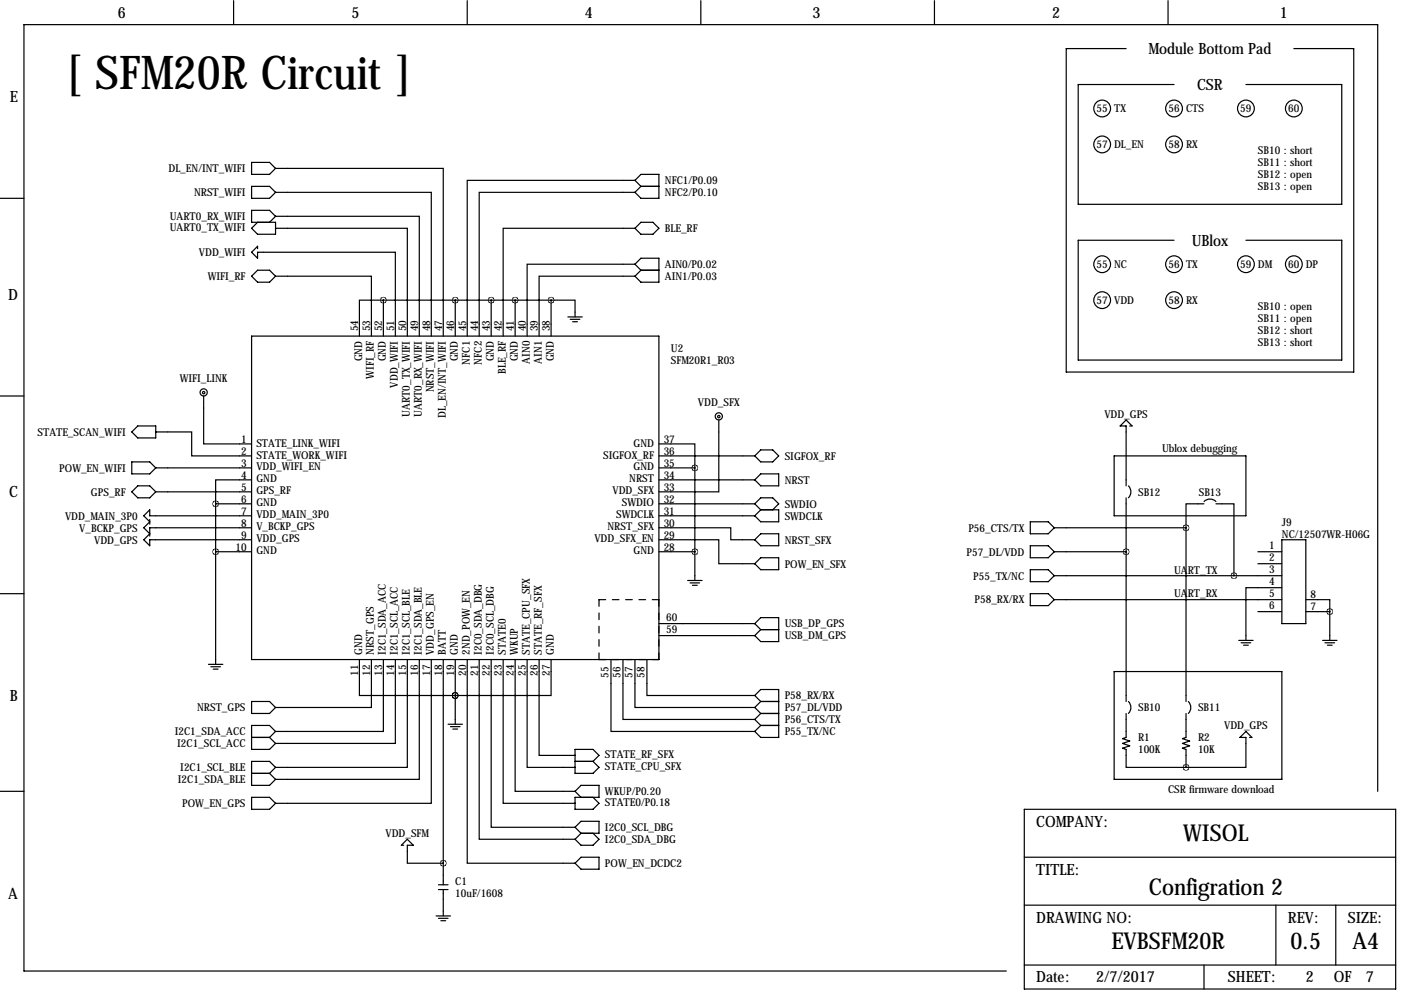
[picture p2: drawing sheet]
<svg xmlns="http://www.w3.org/2000/svg" width="297mm" height="211mm" viewBox="0 0 297 211" stroke-linecap="round" stroke-linejoin="round" font-family="sans-serif">
<g fill="none" stroke="#000" stroke-width=".25">
<path d="M49.5 .1v5.1M99.1 .1v5.1M148.6 .1v5.1M198.1 .1v5.1M238.8 10.3h-12.7v68.6h60.9v-68.6h-12.7M247.6 .1v5.1M248.9 17.9h-20.3v25.4h55.9v-25.4h-20.3M53.3 39.5h3.8l1.3 1.3-1.3 1.3h-3.8zM53.3 34.4h3.8l1.3 1.3-1.3 1.3h-3.8zM58.4 35.7h35.6v35.6M134.6 38.2h-35.5v33.1M134.6 38.2l1.3-1.2h3.8v5.1h-3.8l-1.3-1.3"/>
<path d="M134.6 38.2l1.3 1.3M135.9 39.5h3.8M135.9 39.5l-1.3 1.3M0 42.1h5.1M53.3 58.6l1.3-1.3h2.5l1.3 1.3-1.3 1.2h-2.5zM54.6 52.7v-.5l-1.3 1.3 1.3 1.3v-1.3h29.2v17.8M58.4 58.6h20.3v12.7M58.4 48.4h28v22.9M58.4 45.9h30.5v25.4M58.4 40.8h33v30.5M58.4 45.9l-1.3-1.3h-3.8v2.5h5.1v2.6h-3.8l-1.3-1.3 1.3-1.3M58.4 45.9l-1.3 1.2"/>
<path d="M134.6 56h-22.8v15.3M134.6 58.6h-20.3v12.7M134.6 48.4h-27.9v22.9M134.6 40.8h-33v30.5M134.6 56l1.3-1.2h3.8v5h-3.8l-1.3-1.2M134.6 56l1.3 1.3M134.6 48.4l1.3-1.3h2.5l1.3 1.3-1.3 1.3h-2.5zM135.9 57.3h3.8M135.9 57.3l-1.3 1.3M248.9 50.9h-20.3v25.4h55.9v-25.4h-20.3M53.3 71.3h86.4v68.5h-86.4zM81.3 63.6h-5.1v7.7"/>
<path d="M81.3 63.6v7.7M81.3 63.6h35.5M96.5 63.6v7.7M104.1 63.6v7.7M109.2 63.6v7.7M116.8 63.6h5.1v3.6M116.8 63.6v7.7M120.4 67.2h3M120.9 67.7h2M121.4 68.2h1M0 84h5.1M27.9 97.9h3.8l1.3 1.3-1.3 1.3h-3.8z"/>
<path d="M27.9 91.6l1.3-1.3h3.8v2.6h-3.8zM33 91.6h7.6v5.1h12.7M33 99.2h20.3M43.2 84v10.1h10.1M139.7 94.1h7.6v5.1M139.7 96.7h20.3M139.7 99.2h7.6M147.3 99.2v23.9M152.4 89v15.3h-12.7M161.3 95.4h2.5l1.3 1.3-1.3 1.2h-2.5l-1.3-1.2zM236.2 96.7h28v12.7h-28zM239.5 90.3h.5l-1.2-1.3-1.3 1.3h1.3v12.7"/>
<path d="M27.9 104.3l1.3-1.3h2.5l1.3 1.3-1.3 1.3h-2.5zM31.7 110.1v1M33 104.3h20.3M45.7 117h7.6M45.7 106.8h7.6M45.7 106.8v34.1M53.3 101.7h-7.6v5.1M53.3 109.4h-21.6v-1.3l-1.2 1.3 1.2 1.2-1.2 1.3 1.2 1.3-1.2 1.2 1.2 1.3v-1.3h21.6M53.3 111.9h-21.6v1.8M139.7 111.9h15.2v2.5h5.1M139.7 114.4h12.7v5.1h7.6M139.7 109.4h20.3"/>
<path d="M139.7 117h7.6M139.7 106.8h20.3M139.7 101.7h20.3M160 106.8l1.3-1.2h2.5l1.3 1.2-1.3 1.3M160 106.8l1.3 1.3M160 114.4l1.3-1.2h3.8v2.5h-3.8zM160 119.5l1.3-1.2h3.8v2.5h-3.8zM161.3 100.5h3.8v2.5h-3.8l-1.3-1.3zM161.3 108.1h3.8v2.5h-3.8l-1.3-1.2M161.3 108.1l-1.3 1.3M218.4 110.6h3.8l1.3 1.3-1.3 1.3h-3.8zM218.4 115.7h3.8l1.3 1.3-1.3 1.3h-3.8z"/>
<path d="M223.5 117h15.3M223.5 111.9h28M238.8 105.6v43.1M239.3 103a1.78 1.78 0 0 1 0 2.5M251.5 111.9v36.8M255.3 106.8h-3.8v5.1M255.3 106.3a1.78 1.78 0 0 1 2.5 0M257.8 106.8h3.8v15.3M266.7 117h5.1M266.7 119.5h5.1M271.8 114.4h5.1v17.8h-5.1zM0 125.9h5.1"/>
<path d="M76.2 139.8v7.7h20.3M78.7 139.8v10.2h-20.3M81.3 139.8v15.3h-22.9M83.8 139.8v17.8h-25.4M86.4 139.8v22.9h-28M88.9 139.8v25.4h-30.5M91.4 139.8v30.5h-33M94 139.8v47.8M96.5 139.8v13.8M99.1 139.8v43.2h22.8M101.6 139.8v38.1h20.3M104.1 139.8v35.6h17.8"/>
<path d="M106.7 139.8v30.5h15.2M109.2 139.8v28h12.7M111.8 139.8v22.9h10.1M114.3 139.8v20.4h7.6M116.8 139.8v7.7h-20.3M129.5 139.8v15.3h30.5M132.1 139.8v12.7h27.9M134.6 139.8v10.2h25.4M137.2 139.8v7.7h22.8M139.7 132.2h20.3M139.7 134.8h20.3M145.8 123.1h3"/>
<path d="M146.3 123.6h2M146.8 124.1h1M160 132.2l1.3-1.2h3.8v5h-3.8l-1.3-1.2M160 132.2l1.3 1.3M161.3 133.5h3.8M161.3 133.5l-1.3 1.3M218.4 125.9h3.8l1.3 1.2-1.3 1.3h-3.8zM218.4 120.8h3.8l1.3 1.3-1.3 1.2h-3.8zM223.5 122.1h48.3M223.5 127.1h48.3M262.6 135.8h3.1M263.1 136.3h2.1"/>
<path d="M263.7 136.8h1M266.7 129.7h5.1M271.8 124.6h-7.6v11.2M276.9 127.1h5v2.6M276.9 129.7h5M280.4 135.8h3.1M280.9 136.3h2.1M281.4 136.8h1M281.9 129.7v6.1M44.2 140.9h3M44.7 141.4h2M45.2 141.9h1"/>
<path d="M53.3 148.7h3.8l1.3 1.3-1.3 1.3h-3.8zM53.3 156.4h3.8M57.1 156.4l1.3 1.2M58.4 155.1l-1.3-1.3h-3.8v5.1h3.8l1.3-1.3M58.4 155.1l-1.3 1.3M95 153.6h3M95.5 154.1h2M96 154.6h1M96.5 147.5h.1M121.9 158.9h3.8l1.3 1.3-1.3 1.2 1.3 1.3-1.3 1.3h-3.8zM160 147.5l1.3-1.3h3.8v10.2h-3.8l-1.3-1.3M160 147.5l1.3 1.2"/>
<path d="M160 150l1.3 1.3M160 152.5l1.3 1.3M161.3 153.8h3.8M161.3 151.3h3.8M161.3 148.7h3.8M161.3 148.7l-1.3 1.3M161.3 151.3l-1.3 1.2M161.3 153.8l-1.3 1.3M236.2 142.4h35.6v22.8h-35.6zM238.8 151.3v5.1l-.8 .2 1.5 .5-1.5 .5 1.5 .5-1.5 .5 .8 .3v3.8h12.7M239.3 148.7a1.78 1.78 0 0 1 0 2.6M251.5 151.3v5.1l-.8 .2 1.5 .5-1.5 .5 1.5 .5-1.5 .5 .8 .3v3.8"/>
<path d="M252 148.7a1.78 1.78 0 0 1 0 2.6M264.9 156.4h.5l-1.2-1.3-1.3 1.3h1.3v6.3h-12.7M0 167.8h5.1M53.3 169.1h3.8l1.3 1.2-1.3 1.3h-3.8zM53.3 164h3.8M57.1 164l1.3 1.2M58.4 162.7l-1.3-1.3h-3.8v5.1h3.8l1.3-1.3M58.4 162.7l-1.3 1.3M85.6 179.2h-.5l1.3-1.3 1.2 1.3h-1.2v3.8h7.6M121.9 167.8l1.3-1.3h3.8v2.6h-5.1v2.5h3.8l1.3-1.3-1.3-1.2M121.9 161.4h3.8M121.9 175.4l1.3-1.3h3.8v2.6h-3.8"/>
<path d="M121.9 167.8l1.3 1.3M121.9 175.4l1.3 1.3M123.2 176.7l-1.3 1.2M125.7 176.7l1.3 1.2-1.3 1.3h-2.5l-1.3-1.3M217.2 171.6h78.7v38.1h-78.7zM292.1 167.8v-162.6h-287v200.7h208.3M92.5 194.2h3M93 187.6h2M93 188.6h2M93 194.7h2M93.5 195.2h1M94 188.6v5.6"/>
<path d="M121.9 183l1.3-1.2h3.8v2.5h-3.8zM217.2 191.9h78.7M217.2 181.8h78.7M270.5 191.9v12.7M283.2 191.9v12.7M217.2 204.6h78.7M255.3 204.6v5.1"/>
<circle cx="233.7" cy="23" r="1.78"/>
<circle cx="233.7" cy="30.6" r="1.78"/>
<circle cx="248.9" cy="23" r="1.78"/>
<circle cx="248.9" cy="30.6" r="1.78"/>
<circle cx="264.2" cy="23" r="1.78"/>
<circle cx="274.3" cy="23" r="1.78"/>
<circle cx="233.7" cy="56" r="1.78"/>
<circle cx="248.9" cy="56" r="1.78"/>
<circle cx="264.2" cy="56" r="1.78"/>
<circle cx="274.3" cy="56" r="1.78"/>
<circle cx="233.7" cy="63.6" r="1.78"/>
<circle cx="248.9" cy="63.6" r="1.78"/>
<circle cx="43.2" cy="83.2" r=".76"/>
<circle cx="43.2" cy="83.2" r=".25"/>
<circle cx="152.4" cy="88.3" r=".76"/>
<circle cx="152.4" cy="88.3" r=".25"/>
</g>
<path d="M127 139.8v-12.7M127 127.1h12.7M139.7 127.1v12.7M139.7 139.8h-12.7" fill="none" stroke="#000" stroke-width=".25" stroke-dasharray="1.4 1.4"/>
<path d="M93.9 183a.05 .05 0 0 0 .1 0 .05 .05 0 0 0-.1 0zM96.5 147.5a.05 .05 0 0 0 .1 0 .05 .05 0 0 0-.1 0zM45.7 117a.05 .05 0 0 0 .1 0 .05 .05 0 0 0-.1 0zM45.7 106.8a.05 .05 0 0 0 .1 0 .05 .05 0 0 0-.1 0zM96.5 147.5a.05 .05 0 0 0 .1 0 .05 .05 0 0 0-.1 0zM147.3 99.2a.05 .05 0 0 0 .1 0 .05 .05 0 0 0-.1 0zM147.3 117a.05 .05 0 0 0 .1 0 .05 .05 0 0 0-.1 0zM109.2 63.6a.05 .05 0 0 0 .1 0 .05 .05 0 0 0-.1 0zM104.1 63.6a.05 .05 0 0 0 .1 0 .05 .05 0 0 0-.1 0zM96.5 63.6a.05 .05 0 0 0 .1 0 .05 .05 0 0 0-.1 0zM81.2 63.6a.05 .05 0 0 0 .1 0 .05 .05 0 0 0-.1 0zM116.8 63.6a.05 .05 0 0 0 .1 0 .05 .05 0 0 0-.1 0zM281.9 129.7a.05 .05 0 0 0 .1 0 .05 .05 0 0 0-.1 0zM251.4 111.9a.05 .05 0 0 0 .1 0 .05 .05 0 0 0-.1 0zM251.4 162.7a.05 .05 0 0 0 .1 0 .05 .05 0 0 0-.1 0zM238.7 117a.05 .05 0 0 0 .1 0 .05 .05 0 0 0-.1 0zM261.6 122.1a.05 .05 0 0 0 .1 0 .05 .05 0 0 0-.1 0z" fill="#000" stroke="#000" stroke-width="1.3"/>
<text font-size="9.9" x="14" y="18.8">[ SFM20R Circuit ]</text>
<g font-size="4.9">
<text x="250.9" y="178.4">WISOL</text>
<text x="243.5" y="189.8">Configration 2</text>
<text x="235.6" y="201.3">EVBSFM20R</text>
<text x="273.6" y="201.3">0.5</text>
<text x="286.7" y="201.3">A4</text>
</g>
<g font-size="3.3">
<text x="25" y="3.8">6</text>
<text x="74.5" y="3.8">5</text>
<text x="124" y="3.8">4</text>
<text x="172.3" y="3.8">3</text>
<text x="223.1" y="3.8">2</text>
<text x="271.3" y="3.8">1</text>
<text x="243.5" y="11.5">Module Bottom Pad</text>
<text x="2.1" y="21.6">E</text>
<text x="253.8" y="19.1">CSR</text>
<text x="252.7" y="52.1">UBlox</text>
<text x="1.7" y="63.5">D</text>
<text x="1.9" y="105.4">C</text>
<text x="2.1" y="148.6">B</text>
<text x="219.7" y="175.3">COMPANY:</text>
<text x="219.7" y="185.4">TITLE:</text>
<text x="1.7" y="190.5">A</text>
<text x="219.7" y="195.6">DRAWING NO:</text>
<text x="273.1" y="195.6">REV:</text>
<text x="285.8" y="195.6">SIZE:</text>
<text x="219.7" y="208.3">Date:</text>
<text x="232.4" y="208.3">2/7/2017</text>
<text x="260.4" y="208.3">SHEET:</text>
<text x="276.9" y="208.3">2</text>
<text x="282.8" y="208.3">OF</text>
<text x="289.6" y="208.3">7</text>
</g>
<g font-size="2.3">
<text x="232.5" y="23.8">55 TX</text>
<text x="247.7" y="23.8">56 CTS</text>
<text x="263" y="23.8">59</text>
<text x="273.1" y="23.8">60</text>
<text x="232.5" y="31.4">57 DL_EN</text>
<text x="247.7" y="31.4">58 RX</text>
<text x="266.7" y="32.7">SB10 : short</text>
<text x="266.7" y="35.2">SB11 : short</text>
<text x="35.7" y="36.5">DL_EN/INT_WIFI</text>
<text x="41.1" y="41.6">NRST_WIFI</text>
<text x="141" y="39">NFC1/P0.09</text>
<text x="141" y="41.6">NFC2/P0.10</text>
<text x="266.7" y="37.8">SB12 : open</text>
<text x="266.7" y="40.3">SB13 : open</text>
<text x="36" y="46.7">UART0_RX_WIFI</text>
<text x="36" y="49">UART0_TX_WIFI</text>
<text x="141" y="49.2">BLE_RF</text>
<text x="42.2" y="54.3">VDD_WIFI</text>
<text x="44" y="59.4">WIFI_RF</text>
<text x="141" y="56.8">AIN0/P0.02</text>
<text x="141" y="59.4">AIN1/P0.03</text>
<text x="232.5" y="56.8">55 NC</text>
<text x="247.7" y="56.8">56 TX</text>
<text x="263" y="56.8">59 DM</text>
<text x="273.1" y="56.8">60 DP</text>
<text x="232.5" y="64.4">57 VDD</text>
<text x="247.7" y="64.4">58 RX</text>
<text x="266.7" y="65.7">SB10 : open</text>
<text x="75.9" y="70.2" transform="rotate(-90 75.9 70.2)">54</text>
<text x="78.5" y="70.2" transform="rotate(-90 78.5 70.2)">53</text>
<text x="81" y="70.2" transform="rotate(-90 81 70.2)">52</text>
<text x="83.6" y="70.2" transform="rotate(-90 83.6 70.2)">51</text>
<text x="86.1" y="70.2" transform="rotate(-90 86.1 70.2)">50</text>
<text x="88.6" y="70.2" transform="rotate(-90 88.6 70.2)">49</text>
<text x="91.2" y="70.2" transform="rotate(-90 91.2 70.2)">48</text>
<text x="93.7" y="70.2" transform="rotate(-90 93.7 70.2)">47</text>
<text x="96.3" y="70.2" transform="rotate(-90 96.3 70.2)">46</text>
<text x="98.8" y="70.2" transform="rotate(-90 98.8 70.2)">45</text>
<text x="101.3" y="70.2" transform="rotate(-90 101.3 70.2)">44</text>
<text x="103.9" y="70.2" transform="rotate(-90 103.9 70.2)">43</text>
<text x="106.4" y="70.2" transform="rotate(-90 106.4 70.2)">42</text>
<text x="109" y="70.2" transform="rotate(-90 109 70.2)">41</text>
<text x="111.5" y="70.2" transform="rotate(-90 111.5 70.2)">40</text>
<text x="114" y="70.2" transform="rotate(-90 114 70.2)">39</text>
<text x="116.6" y="70.2" transform="rotate(-90 116.6 70.2)">38</text>
<text x="266.7" y="68.3">SB11 : open</text>
<text x="266.7" y="70.8">SB12 : short</text>
<text x="76.8" y="76.6" transform="rotate(-90 76.8 76.6)">GND</text>
<text x="81.8" y="76.6" transform="rotate(-90 81.8 76.6)">GND</text>
<text x="97.1" y="76.6" transform="rotate(-90 97.1 76.6)">GND</text>
<text x="99.6" y="77.3" transform="rotate(-90 99.6 77.3)">NFC1</text>
<text x="102.2" y="77.3" transform="rotate(-90 102.2 77.3)">NFC2</text>
<text x="104.7" y="76.6" transform="rotate(-90 104.7 76.6)">GND</text>
<text x="109.8" y="76.6" transform="rotate(-90 109.8 76.6)">GND</text>
<text x="112.3" y="77.2" transform="rotate(-90 112.3 77.2)">AIN0</text>
<text x="114.9" y="77.2" transform="rotate(-90 114.9 77.2)">AIN1</text>
<text x="117.4" y="76.6" transform="rotate(-90 117.4 76.6)">GND</text>
<text x="142.2" y="74.6">U2</text>
<text x="142.2" y="77.1">SFM20R1_R03</text>
<text x="266.7" y="73.3">SB13 : short</text>
<text x="38.1" y="81">WIFI_LINK</text>
<text x="79.3" y="80.3" transform="rotate(-90 79.3 80.3)">WIFI_RF</text>
<text x="84.4" y="82.2" transform="rotate(-90 84.4 82.2)">VDD_WIFI</text>
<text x="92" y="83.2" transform="rotate(-90 92 83.2)">NRST_WIFI</text>
<text x="107.2" y="79.3" transform="rotate(-90 107.2 79.3)">BLE_RF</text>
<text x="86.9" y="88.4" transform="rotate(-90 86.9 88.4)">UART0_TX_WIFI</text>
<text x="89.5" y="88.4" transform="rotate(-90 89.5 88.4)">UART0_RX_WIFI</text>
<text x="94.5" y="88.6" transform="rotate(-90 94.5 88.6)">DL_EN/INT_WIFI</text>
<text x="148" y="86">VDD_SFX</text>
<text x="234.1" y="88.6">VDD_GPS</text>
<text x="8" y="92.4">STATE_SCAN_WIFI</text>
<text x="51.1" y="93.9">1</text>
<text x="54.4" y="94.7">STATE_LINK_WIFI</text>
<text x="134.3" y="94.7">GND</text>
<text x="140.7" y="93.9">37</text>
<text x="246.4" y="95.7">Ublox debugging</text>
<text x="12.6" y="100">POW_EN_WIFI</text>
<text x="51.1" y="96.4">2</text>
<text x="51.1" y="98.9">3</text>
<text x="51.1" y="101.5">4</text>
<text x="54.4" y="97.2">STATE_WORK_WIFI</text>
<text x="54.4" y="99.8">VDD_WIFI_EN</text>
<text x="127.9" y="97.2">SIGFOX_RF</text>
<text x="134.3" y="99.8">GND</text>
<text x="140.7" y="101.5">34</text>
<text x="140.7" y="98.9">35</text>
<text x="140.7" y="96.4">36</text>
<text x="166.4" y="97.5">SIGFOX_RF</text>
<text x="19.3" y="105.1">GPS_RF</text>
<text x="51.1" y="104">5</text>
<text x="51.1" y="106.6">6</text>
<text x="54.4" y="102.3">GND</text>
<text x="54.4" y="104.8">GPS_RF</text>
<text x="54.4" y="107.4">GND</text>
<text x="129.9" y="104.8">VDD_SFX</text>
<text x="131.8" y="107.4">SWDIO</text>
<text x="133.4" y="102.3">NRST</text>
<text x="140.7" y="106.6">32</text>
<text x="140.7" y="104">33</text>
<text x="166.4" y="107.6">SWDIO</text>
<text x="166.4" y="102.5">NRST</text>
<text x="241.3" y="105.1">SB12</text>
<text x="254.2" y="105.1">SB13</text>
<text x="13.8" y="110.2">VDD_MAIN_3P0</text>
<text x="16.8" y="112.7">V_BCKP_GPS</text>
<text x="51.1" y="109.1">7</text>
<text x="51.1" y="111.6">8</text>
<text x="54.4" y="109.9">VDD_MAIN_3P0</text>
<text x="54.4" y="112.5">V_BCKP_GPS</text>
<text x="128.8" y="112.5">NRST_SFX</text>
<text x="130.6" y="109.9">SWDCLK</text>
<text x="140.7" y="111.6">30</text>
<text x="140.7" y="109.1">31</text>
<text x="166.4" y="110.2">SWDCLK</text>
<text x="205.3" y="112.7">P56_CTS/TX</text>
<text x="271.8" y="111.4">J9</text>
<text x="271.8" y="114">NC/12507WR-H06G</text>
<text x="20" y="115.2">VDD_GPS</text>
<text x="50" y="116.7">10</text>
<text x="51.1" y="114.2">9</text>
<text x="54.4" y="115">VDD_GPS</text>
<text x="54.4" y="117.5">GND</text>
<text x="126" y="115">VDD_SFX_EN</text>
<text x="134.3" y="117.5">GND</text>
<text x="140.7" y="116.7">28</text>
<text x="140.7" y="114.2">29</text>
<text x="166.4" y="115.2">NRST_SFX</text>
<text x="204.9" y="117.8">P57_DL/VDD</text>
<text x="269.1" y="116.5">1</text>
<text x="269.1" y="119">2</text>
<text x="166.4" y="120.3">POW_EN_SFX</text>
<text x="206.4" y="122.9">P55_TX/NC</text>
<text x="248.9" y="121.6">UART_TX</text>
<text x="269.1" y="121.6">3</text>
<text x="269.1" y="124.1">4</text>
<text x="141.2" y="131.7">60</text>
<text x="206.6" y="127.9">P58_RX/RX</text>
<text x="248.9" y="126.7">UART_RX</text>
<text x="269.1" y="126.6">5</text>
<text x="269.1" y="129.2">6</text>
<text x="277.9" y="126.9">8</text>
<text x="277.9" y="129.4">7</text>
<text x="141.2" y="134.3">59</text>
<text x="166.4" y="135.6">USB_DM_GPS</text>
<text x="166.4" y="133">USB_DP_GPS</text>
<text x="75.9" y="143.2" transform="rotate(-90 75.9 143.2)">11</text>
<text x="76.8" y="138.8" transform="rotate(-90 76.8 138.8)">GND</text>
<text x="78.5" y="143.2" transform="rotate(-90 78.5 143.2)">12</text>
<text x="79.3" y="138.8" transform="rotate(-90 79.3 138.8)">NRST_GPS</text>
<text x="81" y="143.2" transform="rotate(-90 81 143.2)">13</text>
<text x="81.8" y="138.8" transform="rotate(-90 81.8 138.8)">I2C1_SDA_ACC</text>
<text x="83.6" y="143.2" transform="rotate(-90 83.6 143.2)">14</text>
<text x="84.4" y="138.8" transform="rotate(-90 84.4 138.8)">I2C1_SCL_ACC</text>
<text x="86.1" y="143.2" transform="rotate(-90 86.1 143.2)">15</text>
<text x="86.9" y="138.8" transform="rotate(-90 86.9 138.8)">I2C1_SCL_BLE</text>
<text x="88.6" y="143.2" transform="rotate(-90 88.6 143.2)">16</text>
<text x="89.5" y="138.8" transform="rotate(-90 89.5 138.8)">I2C1_SDA_BLE</text>
<text x="91.2" y="143.2" transform="rotate(-90 91.2 143.2)">17</text>
<text x="92" y="138.8" transform="rotate(-90 92 138.8)">VDD_GPS_EN</text>
<text x="93.7" y="143.2" transform="rotate(-90 93.7 143.2)">18</text>
<text x="94.5" y="138.8" transform="rotate(-90 94.5 138.8)">BATT</text>
<text x="96.3" y="143.2" transform="rotate(-90 96.3 143.2)">19</text>
<text x="97.1" y="138.8" transform="rotate(-90 97.1 138.8)">GND</text>
<text x="98.8" y="143.2" transform="rotate(-90 98.8 143.2)">20</text>
<text x="99.6" y="138.8" transform="rotate(-90 99.6 138.8)">2ND_POW_EN</text>
<text x="101.3" y="143.2" transform="rotate(-90 101.3 143.2)">21</text>
<text x="102.2" y="138.8" transform="rotate(-90 102.2 138.8)">I2C0_SDA_DBG</text>
<text x="103.9" y="143.2" transform="rotate(-90 103.9 143.2)">22</text>
<text x="104.7" y="138.8" transform="rotate(-90 104.7 138.8)">I2C0_SCL_DBG</text>
<text x="106.4" y="143.2" transform="rotate(-90 106.4 143.2)">23</text>
<text x="107.2" y="138.8" transform="rotate(-90 107.2 138.8)">STATE0</text>
<text x="109" y="143.2" transform="rotate(-90 109 143.2)">24</text>
<text x="109.8" y="138.8" transform="rotate(-90 109.8 138.8)">WKUP</text>
<text x="111.5" y="143.2" transform="rotate(-90 111.5 143.2)">25</text>
<text x="112.3" y="138.8" transform="rotate(-90 112.3 138.8)">STATE_CPU_SFX</text>
<text x="114" y="143.2" transform="rotate(-90 114 143.2)">26</text>
<text x="114.9" y="138.8" transform="rotate(-90 114.9 138.8)">STATE_RF_SFX</text>
<text x="116.6" y="143.2" transform="rotate(-90 116.6 143.2)">27</text>
<text x="117.4" y="138.8" transform="rotate(-90 117.4 138.8)">GND</text>
<text x="129" y="143.7" transform="rotate(-90 129 143.7)">55</text>
<text x="131.6" y="143.7" transform="rotate(-90 131.6 143.7)">56</text>
<text x="134.1" y="143.7" transform="rotate(-90 134.1 143.7)">57</text>
<text x="136.7" y="143.7" transform="rotate(-90 136.7 143.7)">58</text>
<text x="166.4" y="148.3">P58_RX/RX</text>
<text x="37" y="155.9">I2C1_SDA_ACC</text>
<text x="41.8" y="150.8">NRST_GPS</text>
<text x="166.4" y="150.8">P57_DL/VDD</text>
<text x="166.4" y="153.3">P56_CTS/TX</text>
<text x="166.4" y="155.9">P55_TX/NC</text>
<text x="241.3" y="150.8">SB10</text>
<text x="254" y="150.8">SB11</text>
<text x="259.5" y="154.6">VDD_GPS</text>
<text x="37.6" y="158.4">I2C1_SCL_ACC</text>
<text x="128.3" y="160.7">STATE_RF_SFX</text>
<text x="241.3" y="157.2">R1</text>
<text x="241.3" y="159.7">100K</text>
<text x="254" y="157.2">R2</text>
<text x="254" y="159.7">10K</text>
<text x="37.7" y="166">I2C1_SDA_BLE</text>
<text x="38.2" y="163.5">I2C1_SCL_BLE</text>
<text x="128.3" y="163.3">STATE_CPU_SFX</text>
<text x="38.6" y="171.1">POW_EN_GPS</text>
<text x="128.3" y="168.6">WKUP/P0.20</text>
<text x="128.3" y="170.9">STATE0/P0.18</text>
<text x="247.7" y="168.1">CSR firmware download</text>
<text x="81.7" y="177.5">VDD_SFM</text>
<text x="128.3" y="178.7">I2C0_SDA_DBG</text>
<text x="128.3" y="176.2">I2C0_SCL_DBG</text>
<text x="128.3" y="183.8">POW_EN_DCDC2</text>
<text x="96.5" y="187.6">C1</text>
<text x="96.5" y="190.2">10uF/1608</text>
</g>
</svg>
